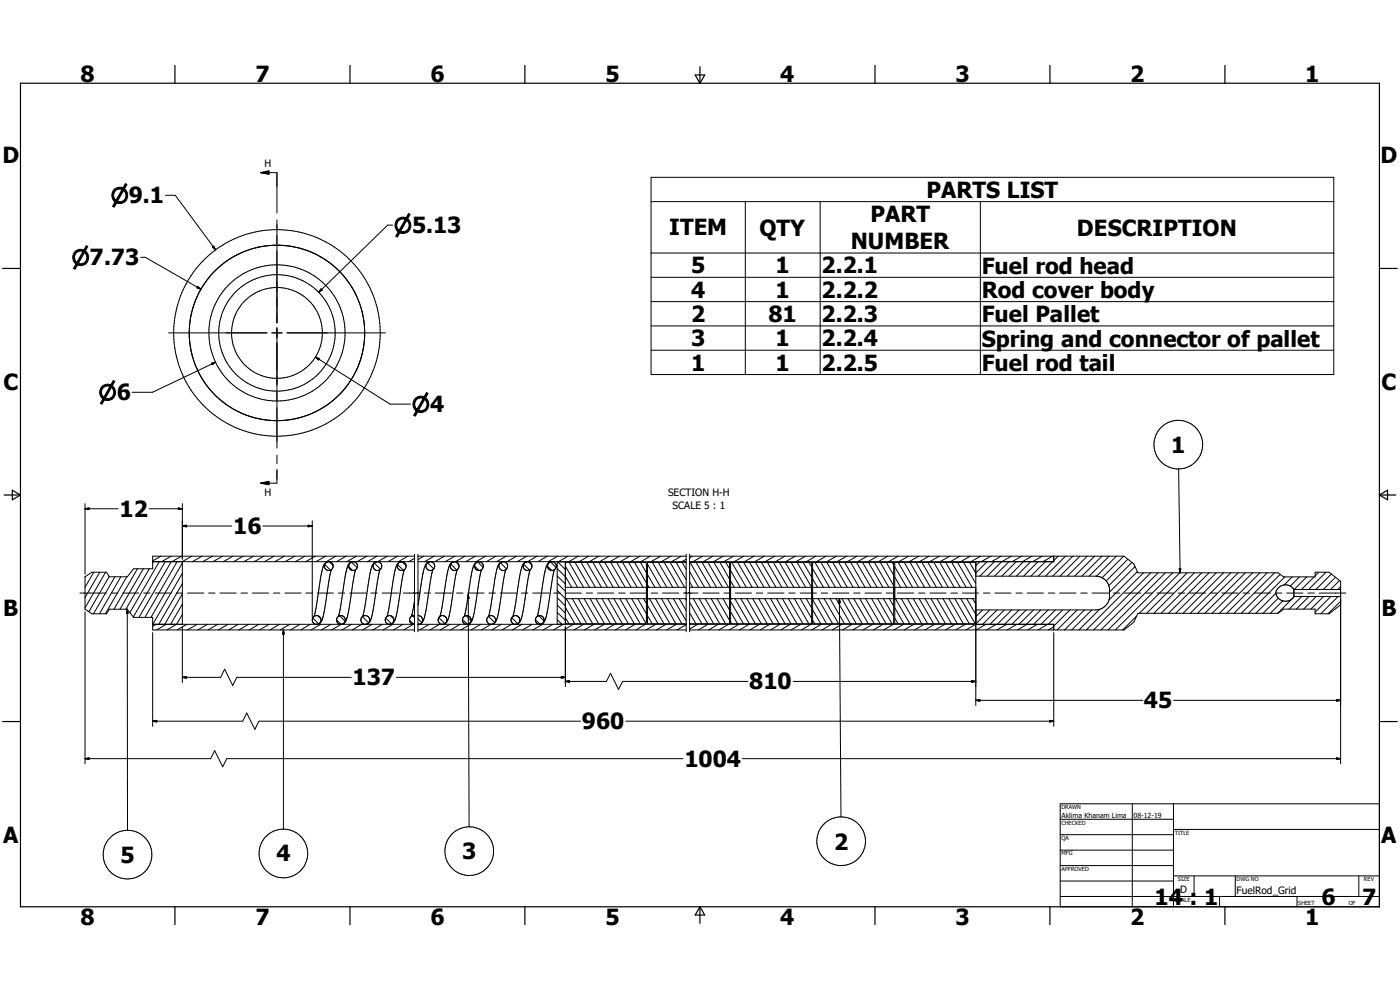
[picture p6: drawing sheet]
<svg xmlns="http://www.w3.org/2000/svg" width="297mm" height="210mm" viewBox="0 0 297 210" stroke-linecap="round" stroke-linejoin="round" font-family="sans-serif">
<g fill="none" stroke="#000" stroke-width=".21">
<path d="M55.3 36.6h3.5v8.6M55.3 36.6l1.7-.3v.7zM138.1 37.6h144.9v41.9h-144.9zM29.8 54.6h1l11.8 6.7M35.1 41.4h2.1l8.5 11.6M44.4 58.8l-1.4 1.9-1.7 3.5M44.9 58.2l-.4 .5M45.1 52.4l.3-.2 .3 .8zM45.7 57.3l-.9 1-1.4 1.9M48.1 55.3l-1.9 1.6M48.6 55l-2 1.6-1.4 1.3M50.3 54.1l-1.8 1"/>
<path d="M51.4 53.5l-2.3 1.2M52 53.3l-1.3 .6M54.2 52.6l-1.2 .3M58.5 52a19.2 19.2 0 0 0-6.7 1.3M58.8 46.7v21.8M59.1 52h.8M59.3 52l-2.5 .1-2.5 .5M59.8 52l1.9 .2M60.4 52.1a18.8 18.8 0 0 1 6.1 1.6M63 52.5l2.9 .9M66.4 53.6l2.8 1.6M66.9 53.9a19.2 19.2 0 0 1 5.2 3.7"/>
<path d="M69.6 55.5a18.4 18.4 0 0 1 4.8 5M72.4 58l.8 .9M73.3 59l.4 .5M74 59.9a18.6 18.6 0 0 1 3.1 7.5M83.3 47.8h-1.1l-14.6 14.2M138.1 42.8h144.9M138.1 53.7h144.9M138.1 58.8h144.9M158.1 42.8v36.7M174 42.8v36.7M208 42.8v36.7M35.8 70.6h20.8"/>
<path d="M40.2 70.1a17.6 17.6 0 0 0 .5 5.1M40.2 71.4v.6M40.3 72.6v.6M40.3 68.3l-.1 2M40.4 73.8a19.2 19.2 0 0 0 2.1 5.9M40.6 66.4l-.4 3.2M40.8 75.6l.9 2.4M41.1 64.6l-.7 3.2M41.7 78.1l1.2 2.2M41.8 62.9l-1.1 3M42 60.8l.6 .5-.8-.2zM42.6 61.3l-.6 1.2"/>
<path d="M43.3 60.3l-.7 1M44.9 77.1l.8-.3-.7 .6zM45.7 76.8l-13.3 6.4h-4.4M57.7 70.6h2.1M58.8 69.5v25.6M60.9 70.6h20.9M66.9 75.7l15.9 10h4.3M66.9 75.7l.8 .4-.2 .3zM68.1 61.3l.3 .2-.8 .5zM74.7 60.9l1.3 2.8M76.1 63.8l.2 .6M76.5 64.9l.1 .6"/>
<path d="M76.7 65.6l.1 .6M76.9 74.7a17.7 17.7 0 0 1-3.1 6.9M77.1 67.3l.2 2.6M77.2 67.9v.6M77.3 68.7v.6M77.3 72.2l-.3 1.9M77.3 71.6a18.7 18.7 0 0 1-2.5 8.4M77.3 69.8l.1 .7M77.4 71l-.1 .8M77.4 70.4v.7M138.1 64h144.9M138.1 69.1h144.9"/>
<path d="M138.1 74.3h144.9M42.8 80.2l.4 .7M43.1 80.8l.5 .6M43.5 81.3l.4 .6M43.8 81.8a18.7 18.7 0 0 0 6.2 5.3M44.2 82.2l.8 1M45.1 83.3l1.8 1.7M47.4 85.4l1.5 1M49.4 86.7l2.9 1.4M50.6 87.4l1.1 .5M52.2 88a18.2 18.2 0 0 0 6.2 1.2M52.8 88.2l1.8 .6"/>
<path d="M55.3 88.9l1.8 .3M58.8 96.5v1.9M58.8 99.5v3h-3.5M60.7 89.1l-3.1 .1M62 89l-3 .2M63.9 88.5l-1.8 .4M64.5 88.3l-1.9 .6-1.7 .2M66.1 87.7l-.5 .3M67.3 87.2l-2.9 1.2M71.3 84.4a17.9 17.9 0 0 1-5.1 3.3M73.5 82a18.7 18.7 0 0 1-6.1 5.1M74.6 80.4l-1.5 2.2-1.3 1.3"/>
<path d="M250 99.5l.3 22M18 106.8v15M18 107.9l.9-.1v.3zM18 107.9h7.1M31.6 107.9h7.1M32.4 119.2h55.5M32.5 119.2l-.1 .2M33.8 119.2l-6.2 10.8M34.1 118l-1.7 1M35.1 119.2l-6.8 11.7M36.3 119.2l-6.8 11.8M36.3 118l-2 1.2"/>
<path d="M37.6 119.2l-6.8 11.8M37.8 107.8l.9 .1-.9 .2zM38.5 118l-2.1 1.2M38.7 119.4l-6.7 11.6M38.7 106.8v11.8M38.7 119.2v13.2M38.7 111.6l.8-.2v.4zM38.7 111.6h10.5M40.7 118l-2.1 1.2M42.9 118l-2.1 1.2M45.1 118l-2.1 1.2M47.2 118l-2 1.2"/>
<path d="M49.4 118l-2 1.2M51.6 118l-2 1.2M53.8 118l-2.1 1.2M55.3 102.5l1.7-.4v.7zM55.8 111.6h10.4M56 118l-2.1 1.2M58.1 118l-2 1.2M60.3 118l-2 1.2M62.5 118l-2 1.2M64.7 118l-2 1.2M65.4 111.4l.8 .2-.8 .2zM66.2 110.5v15.3"/>
<path d="M66.9 118l-2.1 1.2M68.9 119.7l1.2 1.3M68.9 119.7a.93 .93 0 0 0 .7 1.3h.5M69.1 118l-2.1 1.2M69.4 119.2a2.78 2.78 0 0 0-1.2 2.4l-1.1 7.2-.5 2M69.4 119.2l-.5 .5M69.5 119.2h-.1M69.5 119.2h.1h-.2M69.9 119.2l.4 .2 .4 .5zM70.7 119.9l-.1 .6-.3 .4M71.2 118l-2 1.2M73.4 118l-2 1.2"/>
<path d="M74.8 119.2h-.2M74.8 119.2l-.6 .3a10.7 10.7 0 0 0-1.3 4.7l-.6 4.2-.5 2.4M75 119.2a.92 .92 0 0 1 .8 1.3M75.6 118l-2 1.2M77.8 118l-2 1.2M79.3 119.5l-.4 .7-.4 1.4-1 6.8-.6 2.4M79.3 119.6l-.2 .7 .3 .5 .5 .2 .7-.1M79.4 119.4l1.3 1.4M79.4 119.4l-.1 .2M79.5 119.4h-.1M79.5 119.3l-.2 .2M79.8 119.2l-.3 .1"/>
<path d="M80 118l-2 1.2M80 119.2l-.5 .2M82.2 118l-2.1 1.2a.94 .94 0 0 1 .8 .6 .94 .94 0 0 1-.2 1M84.4 119.8l1.2 1.2M84.4 118l-2.1 1.2M84.4 119.5l-.3 .5-.4 1.2-1.1 7.6a4.5 4.5 0 0 1-.8 2.3M84.5 119.6l-.2 .7 .3 .5 .4 .2h.6M84.6 119.4l-.1 .2M84.8 119.3h-.1M84.8 119.2l-.4 .3M84.9 119.2l-.1 .1M85 119.2h-.1"/>
<path d="M85 119.2h-.2M85.1 119.2h-.1M85.3 119.2l.5 .2 .4 .6zM86.2 120l-.1 .5-.3 .4M86.5 118l-2 1.2M87.9 118.4l-1.2 .8M87.9 118h-55.5v2.7h-4.1l-1.3 1.7h-3.8l-.6-1h-3.1l-1.5 1v6.8l1.5 1h3.1l.6-1h3.8M87.9 117.6v8.1h-.1l.3 .2-.2 .1v8M88.7 118h56.9M88.7 119.2h56.9M88.7 117.6v8.1h-.2l.4 .2-.2 .1v8M89.9 118l-1.2 .7"/>
<path d="M90.7 119.4l1.3 1.3M90.9 119.3a.95 .95 0 0 0-.5 .9 .95 .95 0 0 0 .7 .8l.7-.1M90.9 119.3a4 4 0 0 0-1.3 2.9l-.9 6.2M91.1 119.2l-.2 .1M91.2 119.2h-.1M91.4 119.2a.93 .93 0 0 1 .6 1.5M92.1 118l-2 1.2M94.3 118l-2 1.2M95.6 119.7l1.3 1.2M95.6 119.7l-.1 .6 .3 .5 .5 .2 .6-.1M96.1 119.2l-.5 .5M96.2 119.2h.1"/>
<path d="M96.3 119.2l-.6 .3a8.9 8.9 0 0 0-1.2 4.2l-.6 4.7-.6 2.4M96.4 119.2h-.1M96.5 118l-2.1 1.2M96.5 119.2h.1M96.6 119.2h.1M96.7 119.2l.6 .6M96.7 119.2l.3 .1 .3 .5M97.3 119.8v.7l-.3 .4M98.7 118l-2.1 1.2M100.8 119.5l-.4 .7-.3 1.4-1.1 6.8-.5 2.4M100.8 118l-2 1.2M100.8 119.6l-.1 .7 .2 .5 .5 .2 .7-.1"/>
<path d="M101 119.4l-.2 .2M101.1 119.3h.1M101.2 119.3l.1-.1 1.2 1.2M101.5 119.2l-.7 .3M101.7 119.2a.93 .93 0 0 1 .8 1.2M103 118l-2 1.2M105.2 118l-2 1.2M106.2 119.4l1.3 1.3M106.2 119.4l-.4 .5 .2 .8 .6 .3 .7-.1M106.3 119.3h-.1M106.4 119.2a3.5 3.5 0 0 0-1.2 2.7l-1.5 8.9 1.2 1.3M106.4 119.2l-.1 .1"/>
<path d="M106.7 119.2h-.3M106.9 119.2a.94 .94 0 0 1 .8 .7 .94 .94 0 0 1-.4 1M107.4 118l-2 1.2M109.6 118l-2.1 1.2M111.1 119.7l1.2 1.2M111.5 119.2v.1M111.6 119.2a3.4 3.4 0 0 0-1.3 2.7l-1.1 7.1-.4 1.8M111.8 118l-2.1 1.2M111.8 119.2h-.2M112 119.2h.2M112.2 119.2l.6 .6M112.2 119.2a.93 .93 0 0 1 .7 .9 .93 .93 0 0 1-.8 .9h-.4a.95 .95 0 0 1-.7-.8 .95 .95 0 0 1 .5-.9"/>
<path d="M113.9 118l-2 1.2M116.1 118l-2 1.2M116.6 119.3h-.1M116.6 119.3a4.2 4.2 0 0 0-1.2 3.1l-.9 6.2-.5 2.2M116.8 119.2l1.2 1.2M116.8 119.2l-.2 .1M116.9 119.2h-.1M116.9 119.2l-.3 .1M117 119.2h-.1M117.2 119.2l.3 .1a.96 .96 0 0 1 .5 1l-.4 .6-.7 .1a.96 .96 0 0 1-.7-.7 .96 .96 0 0 1 .4-1M118.3 118l-2 1.2M118.3 119.2l1.6 1.6"/>
<path d="M119.9 119.2v.1M119.9 119.6l.1-.3h17l.1 .3-.1 12.7h-17l-.1-.3M120.5 118l-2 1.2M120.8 119.3l3 5.3M122 119.3l3.1 5.3M122.7 118l-2 1.2M123.3 119.3l3 5.3M124.5 119.3l3.1 5.3M124.9 118l-2.1 1.2M125.8 119.3l3.1 5.3M127.1 119.3l3 5.3M127.1 118l-2.1 1.2"/>
<path d="M128.3 119.3l3.1 5.3M129.2 118l-2 1.2M129.6 119.3l3 5.3M130.8 119.3l3.1 5.3M131.4 118l-2 1.2M132.1 119.3l3.1 5.3M133.4 119.3l3 5.3M133.6 118l-2 1.2M134.6 119.3l2.5 4.4M135.8 118l-2 1.2M135.9 119.3l1.2 2.2M137.4 119.7l2.8 4.9"/>
<path d="M138 118l-2.1 1.2M138.4 119.3l3.1 5.3M139.7 119.3l3 5.3M140.2 118l-2.1 1.2M140.9 119.3l3.1 5.3M142.2 119.3l3 5.3M142.3 118l-2 1.2M143.4 119.3l2.2 3.7M144.5 118l-2 1.2M144.7 119.3l.9 1.5M145.6 118.6l-.9 .6M145.6 119.3h-8.2v13h8.2"/>
<path d="M145.6 117.6v8.1h-.2l.3 .2-.1 .1v8M146.3 118h92.2l2 1.6 .9 1.9h29.8l1.1 .9h6.7v-1h3l2.4 1.9v38.7M146.3 119.3h8.5v13h-8.5M146.3 117.6v8.1h-.2l.4 .2-.2 .1v8M146.4 119.3l3.1 5.3M146.9 118l-.6 .3M147.7 119.3l3.1 5.3M148.9 119.3l3.1 5.3M149.1 118l-2.1 1.2M150.2 119.3l3.1 5.3M151.2 118l-2 1.2M151.5 119.3l3 5.3"/>
<path d="M152.7 119.3l2.1 3.5M153.4 118l-2 1.2M154 119.3l.8 1.4M155 119.3h17.2v13h-17.2zM155.2 119.3l3.1 5.3M155.6 118l-2 1.2M156.5 119.3l3.1 5.3M157.8 119.3l3 5.3M157.8 118l-2 1.2M159 119.3l3.1 5.3M160 118l-2.1 1.2M160.3 119.3l3.1 5.3"/>
<path d="M161.5 119.3l3.1 5.3M162.2 118l-2.1 1.2M162.8 119.3l3.1 5.3M164.1 119.3l3 5.3M164.3 118l-2 1.2M165.3 119.3l3.1 5.3M166.5 118l-2 1.2M166.6 119.3l3.1 5.3M167.8 119.3l3.1 5.3M168.7 118l-2 1.2M169.1 119.3l3.1 5.3h-17.2M170.4 119.3l1.8 3.1"/>
<path d="M170.9 118l-2 1.2M171.6 119.3l.6 .9M172.4 119.3h17.2v13h-17.2zM172.9 119.3l3.1 5.3M173.1 118l-2.1 1.2M174.2 119.3l3 5.3M175.3 118l-2.1 1.2M175.4 119.3l3.1 5.3M176.7 119.3l3 5.3M177.4 118l-2 1.2M177.9 119.3l3.1 5.3M179.2 119.3l3.1 5.3"/>
<path d="M179.6 118l-2 1.2M180.5 119.3l3 5.3M181.7 119.3l3.1 5.3M181.8 118l-2 1.2M183 119.3l3.1 5.3M184 118l-2.1 1.2M184.3 119.3l3 5.3M185.5 119.3l3.1 5.3M186.2 118l-2.1 1.2M186.8 119.3l2.8 4.9M188 119.3l1.6 2.7M188.4 118l-2.1 1.2"/>
<path d="M189.3 119.3l.3 .5M190.6 119.3l3 5.3M190.6 118l-2.1 1.2M191.8 119.3l3.1 5.3M192.7 118l-2 1.2M193.1 119.3l3 5.3M194.3 119.3l3.1 5.3M194.9 118l-2 1.2M195.6 119.3l3.1 5.3M196.9 119.3l3 5.3M197.1 118l-2 1.2M198.1 119.3l3.1 5.3"/>
<path d="M199.3 118l-2.1 1.2M199.4 119.3l3 5.3M200.6 119.3l3.1 5.3M201.5 118l-2.1 1.2M201.9 119.3l3.1 5.3M203.2 119.3l3 5.3M203.7 118l-2.1 1.2M204.4 119.3l2.6 4.5M205.7 119.3l1.3 2.3M205.8 118l-2 1.2M206.9 119.3l.1 .1M207 119.2v30.5"/>
<path d="M207 119.3h-17.2v13h17.2M207.9 119.2l-.9 .8M208 118l-2 1.2M209.4 119.2l-2.4 2.4M210.2 118l-2 1.2M211 119.2l-3.1 3M212.4 118l-2.1 1.2M214.1 119.2l-3.1 3M214.6 118l-2.1 1.2-3.1 3M215.6 119.2l-3.1 3M216.7 118l-2 1.2M217.1 119.2l-3 3"/>
<path d="M218.7 119.2l-3.1 3M218.9 118l-2 1.2M220.2 119.2l-3 3M221.1 118l-2 1.2M221.8 119.2l-3.1 3M223.3 118l-2 1.2M223.3 119.2l-3.1 3M223.6 119.1l-.2 .1M223.6 118v1.2h-77.3M224.5 118l-.9 .9M226 118l-4.2 4.2M227.6 118l-4.3 4.2"/>
<path d="M229.1 118l-4.2 4.2M230.7 118l-4.3 4.2M232.2 118l-4.2 4.2M233.8 118l-4.3 4.2M235.3 118l-4.3 4.2M236.8 118l-4.2 4.3M238.4 118l-4.6 4.6M239.3 118.6l-4.6 4.6M240.1 119.3l-4.9 4.9M16.9 125.8h5.7M18 129.8v32.2M18.1 122.3l-.1 .1"/>
<path d="M19.9 121.4l-1.9 3.2M21.2 121.4l-3.2 5.4M22.4 121.4l-4.4 7.6M23.2 122.3l-4.4 7.5M23.6 125.8h1.4M24.4 122.4l-4.6 7.8M25.6 122.4l-4.5 7.8M26 125.8h3.5M26.9 122.4l-4.5 7.8M27 129.2l1.3 1.8h4.1v2.6h55.5M27 129.2l.2 .9h-.4zM27 129.2l.1 46.9"/>
<path d="M29.2 120.7l-5 8.5M30.4 120.7l-4.9 8.5M30.5 125.8h1.4M31.7 120.7l-5 8.5M32.4 134.2v19.9M32.9 125.8h3.4M33.1 132.4l-.7 .5M35.3 132.4l-2.1 1.2M37.4 125.8h1.3M38.7 121.6l-6.3 10.8h55.5M38.7 123.8l-5 8.6M38.7 126l-3.7 6.4"/>
<path d="M38.7 128.2l-2.5 4.2M38.7 130.4l-1.2 2-2.1 1.2M38.7 133v11.8M39.7 132.4l-2.1 1.2M39.8 125.8h3.4M41.8 132.4l-2 1.2M44 132.4l-2 1.2M44.2 125.8h1.4M46.2 132.4l-2.1 1.2M46.7 125.8h3.4M48.4 132.4l-2.1 1.2M50.5 132.4l-2 1.2"/>
<path d="M51.1 125.8h1.4M52.7 132.4l-2 1.2M53.5 125.8h3.5M54.9 132.4l-2 1.2M57.1 132.4l-2 1.2M58 125.8h1.4M59.3 132.4l-2 1.2M60.1 133.6v42.3M60.1 133.6l.2 .9h-.4zM60.4 125.8h3.5M61.5 132.4l-2.1 1.2M63.7 132.4l-2.1 1.2"/>
<path d="M64.9 125.8h1.4M65.8 132.4l-2 1.2M66.2 125.8v5.2M66.3 131.1l1.3 1.2M66.3 131.1v.9l.7 .4M67.3 125.8h3.4M67.4 130.6l.6 .6M67.4 130.6l-.6 .1-.5 .4M67.4 132.4h.1M67.4 130.6a.91 .91 0 0 1 .7 .7 .91 .91 0 0 1-.3 .9M67.8 132.2l-.4 .2M67.8 132.2l-.3 .2"/>
<path d="M68 132.4l-2 1.2M70.2 132.4l-2 1.2M70.3 120.9l-.2 .1M70.3 120.9l-.4 1.7-1.1 7.2a4.2 4.2 0 0 1-1 2.4M71.4 131.5l.9 .9M71.8 125.8h1.4M72.1 130.6l.7 .1a.94 .94 0 0 1 .5 1l-.4 .5M72.1 130.6l-.5 .4a.97 .97 0 0 0 .5 1.4M72.1 130.6l1.1 1.2M72.4 132.4l-2 1.2M72.8 132.3h.1M73 132.2l-.5 .2"/>
<path d="M74 120.2l.8 .8M74.2 125.8h3.4M74.6 132.4l-2.1 1.2M75.4 120.9l-1.5 8.8a4.8 4.8 0 0 1-.9 2.5M75.8 120.4l-1.2-1.2-.3 .1-.3 .6v.6l.3 .3a.87 .87 0 0 0 1.1 .1M75.8 120.5l-.4 .4M76.8 132.4l-2.1 1.2M76.9 130.8l1.3 1.3M77.9 132.4h-.2M77.9 132.3v.1M78.2 132.2h-.1M78.2 132.2l-.3 .2"/>
<path d="M78.2 132.1l.1-.1a.91 .91 0 0 0-.1-1.1l-.8-.3-.7 .4a.95 .95 0 0 0 .6 1.4M78.2 132.1v.1M78.7 125.8h1.3M78.9 132.4l-2 1.2M80.6 120.9l-.5 2.3-1 6.5a4.8 4.8 0 0 1-.9 2.4M80.7 120.8l-.1 .1M81.1 125.8h3.4M81.1 132.4l-2 1.2M81.8 131.1l1.3 1.2M81.8 131.1a.9 .9 0 0 0 .7 1.3M82.9 130.6l.6 .7M82.9 130.6l-.8 .1"/>
<path d="M82.9 130.6l.2 .1a.95 .95 0 0 1 .5 1l-.2 .4M83 132.4h-.2M83.3 132.4l-2 1.2M83.3 132.2l-.4 .2M83.3 132.2l-.1 .1M83.4 132.1l-.1 .1M85.5 132.4l-2 1.2M85.6 125.8h3.3M85.8 120.9l-.2 .1M85.8 120.9l-.6 2.3-1 6.6a4.6 4.6 0 0 1-.8 2.3M86.9 131.6l.2 .6 .5 .2M86.9 131.6l.9 .8"/>
<path d="M87.5 130.6l.4 .5M87.7 132.4l-2 1.2M87.9 133.6h-.1M87.9 130.6a.93 .93 0 0 0-1 1M87.9 127.3l-.6 3.5M88.7 131.2l.8 .8M88.7 132.4h56.9M88.7 133.6h56.9M88.7 130.6a.93 .93 0 0 1 .8 .5 .93 .93 0 0 1 0 .9M89.1 132.4l-.4 .2M89.3 132.2l-.2 .2M89.5 132l-.2 .2"/>
<path d="M90 125.8h1.3M91.1 132.4l-2.1 1.2M91.8 120.9l-.4 1.7-1.2 7.5a3.8 3.8 0 0 1-.9 2.1M92 120.7l-.2 .2M92.4 125.8h3.4M93.1 131l1.3 1.3M93.1 131l.2-.3 .7-.1 .6 .4M93.1 131a.97 .97 0 0 0 .6 1.4M93.2 132.4l-2 1.2M94.4 130.8l.2 .2M94.4 132.3h-.1M94.5 132.2l-.4 .2"/>
<path d="M94.6 132.2h-.1M94.6 131l.2 .7-.3 .5M95.4 132.4l-2 1.2M96.9 125.8h1.3M97 120.9h-.1M97 120.9l-1.5 8.8a5.2 5.2 0 0 1-.9 2.5M97.6 132.4l-2 1.2M98.1 131.4l.2 .7 .6 .3M98.1 131.4l1 1M98.9 130.6l.6 .1a.95 .95 0 0 1 .5 1l-.3 .4M98.9 130.6l-.6 .4-.2 .4M98.9 130.6l1 1.1"/>
<path d="M99.2 125.8h3.5M99.3 126.1l.2 49.3M99.3 126.1l.2 .9h-.3zM99.4 132.4h-.1M99.4 132.4h-.2M99.5 132.3l-.1 .1M99.7 132.2l-.3 .2M99.7 132.2l-.2 .1M99.7 132.1v.1M99.8 132.4l-2 1.2M100.7 120.1l.9 .9M102 132.4l-2 1.2"/>
<path d="M102.2 120.9l-.6 2.3-.9 6.5a5.2 5.2 0 0 1-.9 2.4M102.5 120.4l-.4 .5M103.7 125.8h1.4M104.2 132.4l-2.1 1.2M104.8 132.2l-.4 .2M104.9 132.1l.1-.1a.91 .91 0 0 0-.1-1.1 .93 .93 0 0 0-1.5 .2 .93 .93 0 0 0 .6 1.3M104.9 132.1l-.1 .1M106.1 125.8h3.5M106.4 132.4l-2.1 1.2M107.3 120.9l-.5 2.3-1.1 6.9a3.8 3.8 0 0 1-.8 2M108.5 132.4l-2 1.2M108.6 131l1.2 1.3"/>
<path d="M109.6 132.4h-.1M109.7 132.4h-.1M109.8 130.7l.4 .4M109.8 130.7a.92 .92 0 0 0-1.2 .3 .92 .92 0 0 0 .2 1.2l.4 .2M109.8 132.3l-.1 .1M110.2 131.1v.8l-.6 .5M110.2 132l-.4 .3M110.2 132h.1M110.6 125.8h1.4M110.7 132.4l-2 1.2M112.5 120.9l-.5 1.9-1.1 7.3-.7 1.9M112.9 132.4l-2 1.2"/>
<path d="M113 125.8h3.5M113.6 131.5l1 .9M113.6 131.4l.2 .8 .5 .2M114.3 130.6l1.1 1.1M114.3 130.6a.93 .93 0 0 1 1.1 1.1M114.3 130.6l-.5 .3-.2 .5M114.8 132.4h-.1M114.9 132.4h-.1M115.1 132.4l-2 1.2M115.4 131.7l-.2 .5-.3 .2M116.2 120.1l.9 .9M117.3 132.4l-2.1 1.2"/>
<path d="M117.5 125.8h1.3M117.6 120.9l-.3 1.5-1.2 7.7a2.97 2.97 0 0 1-1.2 2.3M118.2 120.6l1.7 1.8M118.2 122.2l1.7 1.7M118.2 123.7l1.7 1.7M118.2 125.3l1.7 1.7M118.2 126.8l1.7 1.7M118.2 128.4l1.7 1.7M118.2 129.9l1.7 1.7M118.2 131.5l1 .9M118.2 132.4v-13.2h1.7v13.2M119.5 132.4l-2.1 1.2"/>
<path d="M119.9 125.8h3.4M119.9 120.1l2.6 4.5M119.9 122.3l1.4 2.3M119.9 124.5l.1 .1M119.9 128.8l2 3.5M119.9 131l.8 1.3M119.9 132.9v12.8M119.9 127h17.2M119.9 124.6h17.2M120.1 127l3.1 5.3M121.4 127l3.1 5.3M121.6 132.4l-2 1.2"/>
<path d="M122.7 127l3 5.3M123.8 132.4l-2 1.2M123.9 127l3.1 5.3M124.4 125.8h1.3M125.2 127l3 5.3M126 132.4l-2 1.2M126.4 127l3.1 5.3M126.8 125.8h3.4M127.7 127l3.1 5.3M128.2 132.4l-2 1.2M129 127l3 5.3M130.2 127l3.1 5.3"/>
<path d="M130.4 132.4l-2.1 1.2M131.2 125.8h1.4M131.5 127l3.1 5.3M132.6 132.4l-2.1 1.2M132.8 127l3 5.3M133.7 125.8h3.4M134 127l3.1 5.3M134.7 132.4l-2 1.2M135.3 127l1.8 3.2M136.6 127l.5 1M136.9 132.4l-2 1.2M137.4 127h.1"/>
<path d="M137.4 121.9l1.5 2.7M137.4 128.4l2.2 3.9M137.4 130.6l1 1.7M137.4 124.1l.3 .5M137.4 127h8.2M137.4 124.6h8.2M137.8 127l3.1 5.3M138.1 125.8h1.4M139.1 127l3 5.3M139.1 132.4l-2 1.2M140.3 127l3.1 5.3M140.5 125.8h3.5"/>
<path d="M141.3 132.4l-2.1 1.2M141.6 127l3.1 5.3M142.9 127l2.7 4.7M143.5 132.4l-2.1 1.2M144.1 127l1.5 2.5M145 125.8h3.1M145.4 127l.2 .3M145.6 132.5l-2 1.1M146.3 121.3l1.9 3.3M146.3 123.4l.7 1.2M146.3 127.8l2.6 4.5M146.3 130l1.3 2.3"/>
<path d="M146.3 132.2l.1 .1M146.3 132.4h77.3v1.2M146.3 127h8.5M146.3 124.6h8.5M147.1 127l3 5.3M148 132.4l-1.7 1M148.3 127l3.1 5.3M149.1 125.8h3.5M149.6 127l3.1 5.3M150.2 132.4l-2 1.2M150.9 127l3 5.3M152.1 127l2.7 4.6"/>
<path d="M152.4 132.4l-2.1 1.2M153.4 127l1.4 2.4M153.6 125.8h1.4M154.6 132.4l-2.1 1.2M154.7 127l.1 .2M155 127h.1M155 121l2.1 3.6M155 123.2l.8 1.4M155 127.6l2.7 4.7M155 129.8l1.5 2.5M155 132l.2 .3M155 127h17.2"/>
<path d="M155.9 127l3.1 5.3M156 125.8h3.4M156.7 132.4l-2 1.2M157.2 127l3.1 5.3M158.4 127l3.1 5.3M158.9 132.4l-2 1.2M159.7 127l3.1 5.3M160.5 125.8h1.3M161 127l3 5.3M161.1 132.4l-2 1.2M162.2 127l3.1 5.3M162.9 125.8h3.4"/>
<path d="M163.3 132.4l-2 1.2M163.5 127l3.1 5.3M164.7 127l3.1 5.3M165.5 132.4l-2 1.2M166 127l3.1 5.3M167.3 127l3 5.3M167.3 125.8h1.4M167.7 132.4l-2.1 1.2M168.5 127l3.1 5.3M169.8 125.8h3.4M169.8 127l2.4 4.2M169.9 132.4l-2.1 1.2"/>
<path d="M171 127l1.2 2M172 132.4l-2 1.2M172.4 127h.1M172.4 120.6l2.3 4M172.4 122.8l1 1.8M172.4 127.2l3 5.1M172.4 129.4l1.7 2.9M172.4 131.6l.5 .7M172.4 127h17.2M172.4 124.6h17.2M173.6 127l3 5.3M174.2 132.4l-2 1.2"/>
<path d="M174.2 125.8h1.4M174.8 127l3.1 5.3M176.1 127l3.1 5.3M176.4 132.4l-2 1.2M176.6 125.8h3.5M177.3 127l3.1 5.3M178.1 127l.3 46.3M178.1 127l.2 .9h-.4zM178.6 132.4l-2 1.2M178.6 127l3.1 5.3M179.9 127l3 5.3M180.8 132.4l-2.1 1.2"/>
<path d="M181.1 125.8h1.4M181.1 127l3.1 5.3M182.4 127l3 5.3M183 132.4l-2.1 1.2M183.5 125.8h3.5M183.6 127l3.1 5.3M184.9 127l3.1 5.3M185.1 132.4l-2 1.2M186.2 127l3 5.3M187.3 132.4l-2 1.2M187.4 127l2.2 3.8M188 125.8h1.4"/>
<path d="M188.7 127l.9 1.6M189.5 132.4l-2 1.2M189.8 127h.1M189.8 131.1l.7 1.2M189.8 128.9l2 3.4M189.8 124.6h.1M189.8 122.4l1.3 2.2M189.8 120.2l2.6 4.4M189.8 127h17.2M189.8 124.6h17.2M190 127l3 5.3M190.4 125.8h3.5"/>
<path d="M191.2 127l3.1 5.3M191.7 132.4l-2.1 1.2M192.5 127l3.1 5.3M193.8 127l3 5.3M193.9 132.4l-2.1 1.2M194.9 125.8h1.3M195 127l3.1 5.3M196.1 132.4l-2.1 1.2M196.3 127l3 5.3M197.3 125.8h3.4M197.5 127l3.1 5.3M198.3 132.4l-2.1 1.2"/>
<path d="M198.8 127l3.1 5.3M200.1 127l3 5.3M200.4 132.4l-2 1.2M201.3 127l3.1 5.3M201.8 125.8h1.3M202.6 127l3 5.3M202.6 132.4l-2 1.2M203.8 127l3.1 5.3M204.2 125.8h3.4M204.8 132.4l-2.1 1.2M205.1 127l1.9 3.3M206.4 127l.6 1.1"/>
<path d="M207 132.4l-2.1 1.2M207 122.2h25.7l1.1 .4M208.5 129.4l-1.5 1.4M208.6 125.8h1.4M209.2 132.4l-2.1 1.2M210 129.4l-3 3M211.1 125.8h3.4M211.4 132.4l-2.1 1.2M211.5 129.4l-3 3M213.1 129.4l-3.1 3M213.5 132.4l-2 1.2M214.6 129.4l-3 3"/>
<path d="M215.5 125.8h1.4M215.7 132.4l-2 1.2M216.2 129.4l-3.1 3M217.7 129.4l-3 3M217.9 132.4l-2 1.2M217.9 125.8h3.5M219.3 129.4l-3.1 3M220.1 132.4l-2.1 1.2M220.8 129.4l-3.1 3M222.3 132.4l-2.1 1.2M222.4 129.4l-3.1 3M222.4 125.8h1.4"/>
<path d="M223.6 133l-1.2 .6M223.6 134.2v19.9M223.9 129.4l-3.1 3M224.8 125.8h3.5M225.4 129.4l-3 3M227 129.4l-3.4 3.4M228.5 129.4l-4.2 4.2M229.3 125.8h1.4M230.1 129.4l-4.3 4.2M231.6 129.4l-4.2 4.2M231.7 125.8h3.4M233.3 129.2l-4.4 4.4"/>
<path d="M233.8 122.6l.2 .1a2.93 2.93 0 0 1 1.3 3.1 3 3 0 0 1-2.9 3.6h-25.4M236.2 125.8h1.3M238.6 125.8h3.4M240.8 120.2l-5.5 5.5M241.2 130.7l-3 2.9M241.3 121.3l-6 6M242.6 121.5l-12.1 12.1M243.1 125.8h1.3M244.1 121.5l-12.1 12.1M245.4 125.8h3.5M245.7 121.5l-12.1 12.1M247.2 121.5l-12.1 12.1"/>
<path d="M248.8 121.5l-12.2 12.1M249.9 125.8h1.4M250.2 120.7h.3l-.2 .8zM250.3 121.5l-8.6 8.6M251.8 121.5l-8.5 8.6M252.3 125.8h3.5M253.4 121.5l-8.6 8.6M254.9 121.5l-8.6 8.6M256.5 121.5l-8.6 8.6M256.8 125.8h1.4M258 121.5l-8.6 8.6M259.2 125.8h3.5"/>
<path d="M259.6 121.5l-8.6 8.6M261.1 121.5l-8.6 8.6M262.7 121.5l-8.6 8.6M263.7 125.8h1.4M264.2 121.5l-8.6 8.6M265.7 121.5l-8.5 8.6M266.1 125.8h3.5M267.3 121.5l-8.6 8.6M268.8 121.5l-8.6 8.6M270.4 121.5l-8.6 8.6M270.6 125.8h1.3M270.7 125.9l-4.3 4.2"/>
<path d="M271.2 126.9l-3.2 3.2M271.6 121.8l-8.3 8.3M272.1 127.5l-2.6 2.6M272.4 124.1a1.89 1.89 0 0 0-1.7 2.1l.5 .7M272.4 124.1h.4a2.18 2.18 0 0 1 1.7 1M272.6 122.4l-7.7 7.7M273 125.8h3.4M274.1 122.4l-1.7 1.7M274.5 125.1h9.9M274.5 126.5h9.9M274.5 126.5a2.1 2.1 0 0 1-3.3 .4M274.5 125.1v1.4"/>
<path d="M274.6 126.5l-3.6 3.6M275.7 122.4l-2 1.9M276.2 126.5l-2.7 2.7M277.2 122.4l-2.6 2.7M277.5 125.8h1.3M277.7 126.5l-2.7 2.7M278.8 122.4l-2.7 2.7M279.2 126.5l-2.6 2.7M279.8 121.4l-.8 .8M279.9 125.8h5.6M280.8 126.5l-2.7 2.7M281.3 121.4l-3.7 3.7"/>
<path d="M282.3 126.5l-3.3 3.4M282.5 121.8l-3.3 3.3M283.3 122.5l-2.6 2.6M283.9 126.5l-3.7 3.7M284.2 123.1l-1.9 2M284.4 127.6l-2.7 2.6M284.4 124.5l-.6 .6M284.4 128.3l-2.4 1.9h-3v-1h-6.7l-1.1 .9h-29.8l-.9 1.9-2 1.6h-92.2M32.4 153h19.1l.9-1.7 1.7 3.4 .8-1.7h68.3M32.4 153l.9-.2v.4zM38.7 143.7h8.1l.9-1.7 1.7 3.4 .8-1.7h24.3M38.7 143.7l.8-.2v.4z"/>
<path d="M84.1 143.7h35.8M119.1 143.5l.8 .2-.8 .2zM119.9 144.6h8.8l.8-1.8 1.7 3.5 .9-1.7h26.6M119.9 144.6l.9-.2v.3zM132.7 153h90.9M168.3 144.6h38.7M206.2 144.4l.8 .2-.8 .1zM207 148.6h35.4M207 148.6l.9-.2v.3zM222.7 152.8l.9 .2-.9 .2zM249 148.6h35.4M283.5 148.4l.9 .2-.9 .1z"/>
<path d="M18 160.9h26.7l.8-1.7 1.7 3.5 .9-1.8h96.8M18 160.9l.9-.1v.3zM157.5 160.9h126.9M224.9 173.8h24.1M224.9 177.1h24.1M224.9 170.5h67.7v21.9h-67.7zM240.2 170.5v21.9M249 176h43.6M249 170.5v21.9M283.5 160.8l.9 .1-.9 .2zM224.9 180.3h24.1M224.9 183.6h24.1"/>
<path d="M224.9 186.9h24.1M224.9 190.2h67.7M249 185.8h43.6M253.3 185.8v4.4M258.7 190.2v2.2M262.1 185.8v4.4M275.2 190.2v2.2M288.3 185.8v4.4"/>
<circle cx="58.8" cy="70.6" r="9.6"/>
<circle cx="58.8" cy="70.6" r="12.3"/>
<circle cx="58.8" cy="70.6" r="21.9"/>
<circle cx="58.8" cy="70.6" r="14.5"/>
<circle cx="250" cy="94.3" r="5.2"/>
<circle cx="178.5" cy="178.5" r="5.2"/>
<circle cx="27.1" cy="181.3" r="5.2"/>
<circle cx="60.1" cy="181.1" r="5.2"/>
<circle cx="99.6" cy="180.6" r="5.2"/>
</g>
<g fill="none" stroke="#000" stroke-width=".25">
<path d="M4.3 17.7h288.3v174.7h-288.3zM37.1 13.9v3.8M74.2 13.9v3.8M111.4 13.9v3.8M147.5 15.9h2l-1 1.8zM148.5 14.1v3.6M185.6 13.9v3.8M222.7 13.9v3.8M259.9 13.9v3.8M.6 56.9h3.7M292.6 56.9h3.8M.9 105h3.4"/>
<path d="M2.6 104l1.7 1-1.7 1zM292.6 105h3.5M292.6 105l1.8-1v2zM.6 153.1h3.7M292.6 153.1h3.8M37.1 192.4v3.7M74.2 192.4v3.7M111.4 192.4v3.7M148.5 192.4v3.5M148.5 192.4l1 1.7h-2zM185.6 192.4v3.7M222.7 192.4v3.7"/>
<path d="M259.9 192.4v3.7"/>
</g>
<g fill="#000" stroke="#000" stroke-width=".21">
<path d="M55.3 36.6l1.7-.3v.7zM45.1 52.4l.3-.2 .3 .8zM42 60.8l.6 .5-.8-.2zM44.9 77.1l.8-.3-.7 .6zM66.9 75.7l.8 .4-.2 .3zM68.1 61.3l.3 .2-.8 .5zM18 107.9l.9-.1v.3zM37.8 107.8l.9 .1-.9 .2zM38.7 111.6l.8-.2v.4zM55.3 102.5l1.7-.4v.7zM65.4 111.4l.8 .2-.8 .2zM27 129.2l.2 .9h-.4z"/>
<path d="M60.1 133.6l.2 .9h-.4zM99.3 126.1l.2 .9h-.3zM178.1 127l.2 .9h-.4zM250.2 120.7h.3l-.2 .8zM32.4 153l.9-.2v.4zM38.7 143.7l.8-.2v.4zM119.1 143.5l.8 .2-.8 .2zM119.9 144.6l.9-.2v.3zM206.2 144.4l.8 .2-.8 .1zM207 148.6l.9-.2v.3zM222.7 152.8l.9 .2-.9 .2zM283.5 148.4l.9 .2-.9 .1z"/>
<path d="M18 160.9l.9-.1v.3zM283.5 160.8l.9 .1-.9 .2z"/>
</g>
<g font-size="4.7">
<text x="17.1" y="17.3">8</text>
<text x="54.2" y="17.3">7</text>
<text x="91.3" y="17.3">6</text>
<text x="128.4" y="17.3">5</text>
<text x="165.5" y="17.3">4</text>
<text x="202.7" y="17.3">3</text>
<text x="239.8" y="17.3">2</text>
<text x="276.9" y="17.3">1</text>
<text x=".5" y="34.7">D</text>
<text x="292.9" y="34.7">D</text>
<text x="196.6" y="42">PARTS LIST</text>
<text x="184.7" y="47.1">PART</text>
<text x="142" y="50">ITEM</text>
<text x="161.2" y="50">QTY</text>
<text x="180.5" y="52.7">NUMBER</text>
<text x="228.5" y="50">DESCRIPTION</text>
<text x="146.6" y="58">5</text>
<text x="164.5" y="58">1</text>
<text x="174.3" y="58">2.2.1</text>
<text x="208.3" y="58.1">Fuel rod head</text>
<text x="146.6" y="63.2">4</text>
<text x="164.5" y="63.2">1</text>
<text x="174.3" y="63.2">2.2.2</text>
<text x="208.3" y="63.2">Rod cover body</text>
<text x="146.6" y="68.3">2</text>
<text x="163" y="68.3">81</text>
<text x="174.3" y="68.3">2.2.3</text>
<text x="208.3" y="68.4">Fuel Pallet</text>
<text x="146.6" y="73.5">3</text>
<text x="164.5" y="73.4">1</text>
<text x="174.3" y="73.5">2.2.4</text>
<text x="208.3" y="73.5">Spring and connector of pallet</text>
<text x=".7" y="82.7">C</text>
<text x="146.6" y="78.6">1</text>
<text x="164.5" y="78.6">1</text>
<text x="174.3" y="78.7">2.2.5</text>
<text x="208.3" y="78.7">Fuel rod tail</text>
<text x="293.1" y="82.7">C</text>
<text x="248.5" y="96.1">1</text>
<text x="25.4" y="109.6">12</text>
<text x="49.4" y="113.3">16</text>
<text x=".7" y="130.7">B</text>
<text x="293.1" y="130.7">B</text>
<text x="74.8" y="145.4">137</text>
<text x="159" y="146.3">810</text>
<text x="123.4" y="154.7">960</text>
<text x="242.7" y="150.2">45</text>
<text x="145.2" y="162.6">1004</text>
<text x=".7" y="178.8">A</text>
<text x="293" y="178.8">A</text>
<text x="25.6" y="183">5</text>
<text x="58.6" y="182.8">4</text>
<text x="98" y="182.3">3</text>
<text x="177" y="180.2">2</text>
<text x="17.1" y="196.1">8</text>
<text x="54.2" y="196.1">7</text>
<text x="91.3" y="196.1">6</text>
<text x="128.4" y="196.1">5</text>
<text x="165.5" y="196.1">4</text>
<text x="202.7" y="196.1">3</text>
<text x="239.8" y="196.1">2</text>
<text x="244.9" y="192.1">14 : 1</text>
<text x="276.9" y="196.1">1</text>
<text x="280.3" y="192">6</text>
<text x="289" y="192">7</text>
</g>
<g font-size="4.5">
<text x="23.5" y="43.1">n9.1</text>
<text x="83.6" y="49.4">n5.13</text>
<text x="15.2" y="56.3">n7.73</text>
<text x="20.9" y="84.9">n6</text>
<text x="87.4" y="87.4">n4</text>
</g>
<g font-size="2.1">
<text x="56.1" y="35.4">H</text>
<text x="56.1" y="105.3">H</text>
<text x="141.7" y="105.3">SECTION H-H</text>
<text x="142.7" y="107.9">SCALE 5 : 1</text>
<text x="250.4" y="189.4">D</text>
<text x="262.3" y="189.6">FuelRod_Grid</text>
</g>
<g font-size="1.5">
<text x="225.2" y="173.5">Aklima Khanam Lima</text>
<text x="240.5" y="173.5">08-12-19</text>
</g>
<g font-size="1.2">
<text x="225.2" y="171.7">DRAWN</text>
<text x="225.2" y="174.9">CHECKED</text>
<text x="225.2" y="178.2">QA</text>
<text x="249.2" y="177.1">TITLE</text>
<text x="225.2" y="181.5">MFG</text>
<text x="225.2" y="184.8">APPROVED</text>
<text x="249.2" y="191.3">SCALE</text>
<text x="249.9" y="186.9">SIZE</text>
<text x="262.3" y="186.9">DWG NO</text>
<text x="289.3" y="186.9">REV</text>
<text x="275.4" y="192">SHEET</text>
<text x="286.1" y="192">OF</text>
</g>
</svg>
